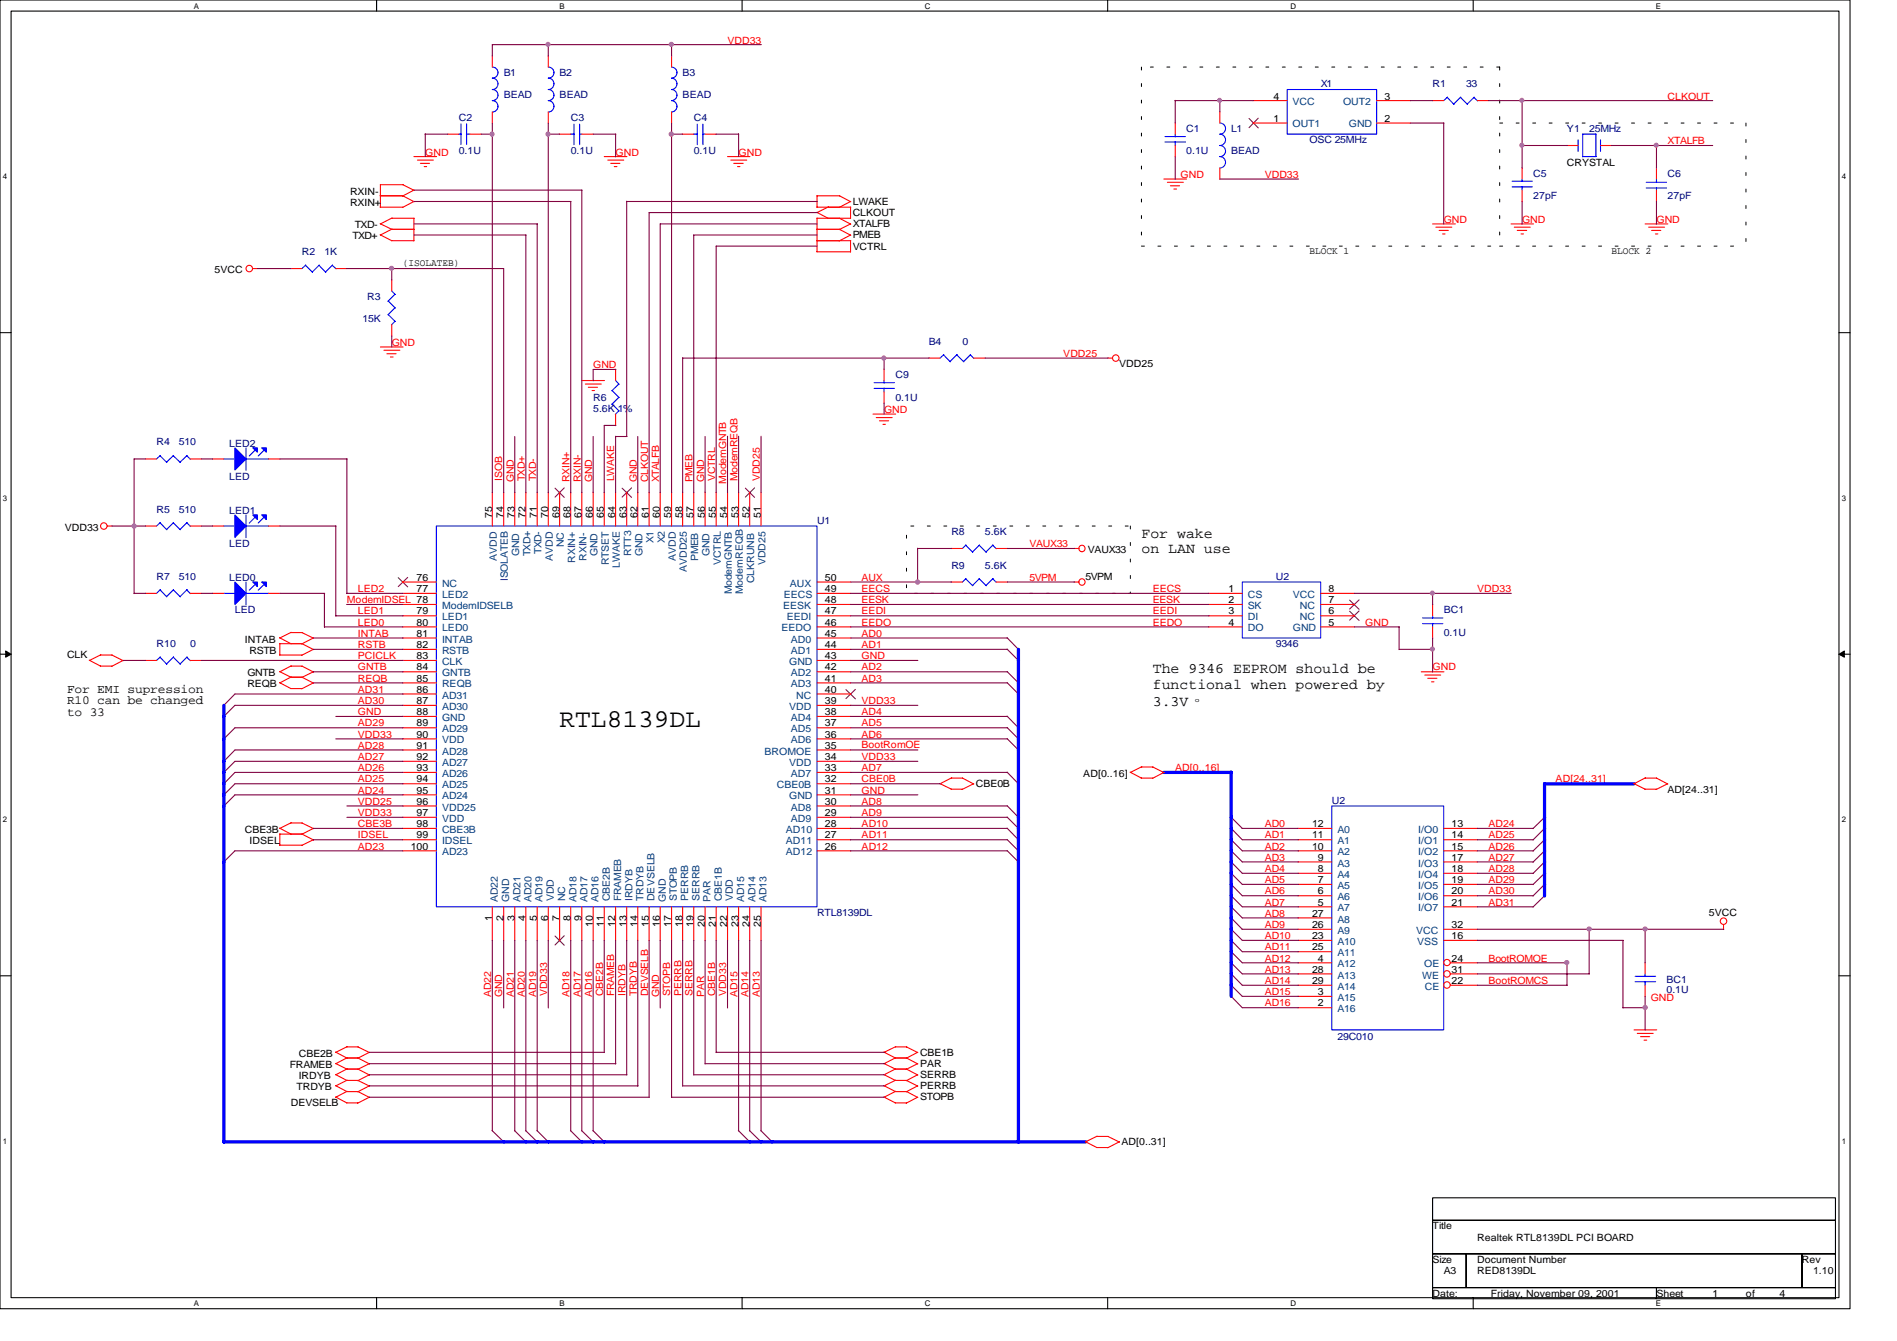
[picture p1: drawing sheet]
<svg xmlns="http://www.w3.org/2000/svg" width="297mm" height="210mm" viewBox="0 0 297 210" stroke-linecap="round" stroke-linejoin="round" font-family="sans-serif">
<path d="M0 0h289.7v204.9h-289.7zM1.7 1.7h286.3v201.4h-286.3z" fill="none" stroke="#000" stroke-width=".17"/>
<g fill="#fff">
<path d="M30.4 .2h.8v1.4h-.8z"/>
<path d="M30.4 203.3h.8v1.4h-.8z"/>
</g>
<path d="M59 0v1.7M59 203.1v1.8" fill="none" stroke="#000" stroke-width=".17"/>
<g fill="#fff">
<path d="M87.6 .2h.8v1.4h-.8z"/>
<path d="M87.6 203.3h.8v1.4h-.8z"/>
</g>
<path d="M116.2 0v1.7M116.2 203.1v1.8" fill="none" stroke="#000" stroke-width=".17"/>
<g fill="#fff">
<path d="M144.8 .2h.9v1.4h-.9z"/>
<path d="M144.8 203.3h.9v1.4h-.9z"/>
</g>
<path d="M173.4 0v1.7M173.4 203.1v1.8" fill="none" stroke="#000" stroke-width=".17"/>
<g fill="#fff">
<path d="M202.1 .2h.8v1.4h-.8z"/>
<path d="M202.1 203.3h.8v1.4h-.8z"/>
</g>
<path d="M230.7 0v1.7M230.7 203.1v1.8" fill="none" stroke="#000" stroke-width=".17"/>
<g fill="#fff">
<path d="M259.3 .2h.8v1.4h-.8z"/>
<path d="M259.3 203.3h.8v1.4h-.8z"/>
<path d="M.5 26.9h.6v1.4h-.6z"/>
<path d="M288.4 26.9h.7v1.4h-.7z"/>
<path d="M.5 77.2h.6v1.4h-.6z"/>
<path d="M288.4 77.2h.7v1.4h-.7z"/>
</g>
<path d="M0 52.1h1.7M288 52.1h1.7" fill="none" stroke="#000" stroke-width=".17"/>
<g fill="#fff">
<path d="M.5 127.6h.6v1.3h-.6z"/>
<path d="M288.4 127.6h.7v1.3h-.7z"/>
</g>
<path d="M0 102.4h1.7M288 102.4h1.7" fill="none" stroke="#000" stroke-width=".17"/>
<g fill="#000" stroke="#000" stroke-width=".16">
<path d="M.9 101.9l.8 .5-.8 .5z" fill-rule="evenodd"/>
<path d="M288 102.4l.8-.5v1z" fill-rule="evenodd"/>
</g>
<g fill="#fff">
<path d="M.5 177.9h.6v1.4h-.6z"/>
<path d="M288.4 177.9h.7v1.4h-.7z"/>
</g>
<path d="M0 152.7h1.7M288 152.7h1.7M224.3 187.5h63.1v3.5h-63.1zM224.3 191h63.1v5.3h-63.1zM224.3 196.3h5.3v5.2h-5.3zM229.6 196.3h52.6v5.2h-52.6zM282.2 196.3h5.2v5.2h-5.2zM224.3 201.5h35.1v1.8h-35.1zM259.4 201.5h28v1.8h-28z" fill="none" stroke="#000" stroke-width=".17"/>
<path d="M178.7 10.5v28.1M234.8 19.3h38.6M234.8 10.5v28.1M234.8 10.5h-56.1M273.4 19.3v19.3M178.7 38.5h56.2M234.8 38.5h38.6M141.9 82.3h35.1v10.6h-35.1z" fill="none" stroke="#000" stroke-width=".16" stroke-dasharray=".5 2.1"/>
<g fill="none" stroke="#f00" stroke-width=".17">
<path d="M77.1 8.7v1.8M77.1 17.5v1.8M85.9 8.7v1.8M85.9 17.5v1.8M105.2 8.7v1.8M105.2 17.5v1.8M184 19.2v1.8M191 17.5v1.8M196.2 15.7h5.3M196.2 19.3h5.3M215.6 15.7h5.3M215.6 19.3h5.3"/>
<path d="M224.3 15.7h1.8M231.3 15.7h1.8M59.5 32.4h3.6M59.5 30.6h3.6M59.5 36.7l1.8 1M59.5 35l1.8 .9M59.6 28.9h3.5M59.6 28.9v3.5M61.3 35.9h3.6M61.3 37.7h3.5M61.3 34.2h3.6M61.4 35.9l-1.8 .9"/>
<path d="M61.4 34.1l-1.8 1M63.1 28.9l1.8 .9M63.1 30.6l1.8 1M64.8 24.5h3.6M64.8 29.8l-1.8 .9M64.8 34.2v3.5M64.8 31.5l-1.8 1M65.4 25.1h2.5M65.8 25.6h1.5M66.4 26.1h.4M70.1 21h1.7M73.6 21h1.8"/>
<path d="M87.6 21h1.8M91.1 21h1.8M94.6 24.5h3.6M95.2 25.1h2.5M95.6 25.6h1.5M96.2 26.1h.4M106.8 21h1.8M110.4 21h1.8M113.9 24.5h3.5M114.4 25.1h2.5M114.9 25.6h1.5M115.5 26.1h.4"/>
<path d="M127.9 35.9h3.6M127.9 37.7h5.3M127.9 32.4h5.3M127.9 33.2l1.8 1M127.9 39.4h5.3M127.9 34.2h5.3M127.9 30.6v1.8M127.9 34.1v5.3M127.9 30.6h3.6M129.7 32.4l-1.8 .9M131.4 34.2l1.8 .9M131.4 35.9l1.8 .9"/>
<path d="M131.4 30.6l1.8 1M133.2 35.1l-1.8 .8M133.2 36.8l-1.8 .9M133.2 32.4v1.8M133.2 37.7v1.8M133.2 31.5l-1.8 1M182.2 28h3.6M182.8 28.5h2.5M183.3 29.1h1.4M183.8 29.6h.4M184 22.8v1.8M191 26.3v1.8"/>
<path d="M224.3 35.1h3.6M224.8 35.6h2.5M225.3 36.1h1.5M225.9 36.6h.4M236.6 35.1h3.5M237.1 35.6h2.5M237.6 36.1h1.5M238.2 36.6h.3M238.3 26.2v1.8M238.3 29.8v1.8M245.3 22.8h1.8M250.6 22.8h1.8"/>
<path d="M257.6 35.1h3.6M258.1 35.6h2.5M258.6 36.1h1.5M259.2 36.6h.4M259.4 26.2v1.8M259.4 29.8v1.8M39.6 42h.7M45.5 42h1.8M52.6 42h1.8M59.6 54.3h3.5M60.1 54.8h2.5M60.6 55.4h1.4"/>
<path d="M61.1 55.9h.5M61.3 43.8v1.8M61.3 50.8v1.8M91.1 59.6h3.6M96.4 57.8v1.8M138.4 57.8v1.8M145.4 56h1.8M152.4 56h1.9M173.4 56h.8M22.7 71.8h1.8M29.8 71.8h1.8M33.2 71.8h1.9"/>
<path d="M42 71.8h1.9M77.1 77v5.3M78.9 77v5.3M80.6 77v5.3M82.3 77v5.3M84.1 77v5.3M85.9 77v5.3M87.6 77v5.3M89.4 77v5.3M91.1 77v5.3M91.7 60.1h2.4M92.1 60.6h1.5"/>
<path d="M92.7 61.1h.4M92.9 77v5.3M94.6 77v5.3M96.4 64.8v1.8M96.4 77v5.3M98.1 77v5.3M99.9 77v5.3M101.6 77v5.3M103.4 77v5.3M105.2 77v5.3M106.9 77v5.3M108.6 77v5.3"/>
<path d="M110.4 77v5.3M112.1 77v5.3M113.9 77v5.3M115.7 77v5.3M117.4 77v5.3M119.2 77v5.3M136.7 64.8h3.6M137.2 65.4h2.5M137.7 65.9h1.4M138.3 66.4h.3M138.4 61.3v1.8M16.8 82.3h.8"/>
<path d="M22.7 82.3h1.8M22.7 92.9h1.8M29.8 82.3h1.8M29.8 92.9h1.8M33.2 82.3h1.9M33.2 92.9h1.9M42 82.3h1.9M42 92.9h1.9M43.8 99.8l1.8 1M45.6 99h1.7M45.6 99l-1.8 .9M47.3 99l1.8 .9"/>
<path d="M49.1 99.9l-1.9 .9M63 91.1h5.3M63 92.9h5.3M63 94.6h5.3M63 96.4h5.3M63 98.1h5.3M63 99.9h5.3M127.9 91.1h5.3M127.9 92.9h5.3M127.9 94.6h5.3M127.9 96.4h5.3M127.9 98.1h5.3"/>
<path d="M127.9 99.9h5.3M148.9 91.1h1.8M148.9 85.9h1.8M156 91.1h1.8M156 85.9h1.8M168.2 91.1h.8M168.2 85.9h.8M189.2 92.9h5.3M189.2 94.6h5.3M189.2 96.4h5.3M189.2 98.1h5.3M206.8 92.9h5.3"/>
<path d="M206.8 94.6h5.3M206.8 96.4h5.3M206.8 98.1h5.3M224.3 94.6v1.8M224.3 98.1v1.8M14 103.3l1.7 1M15.7 104.3h1.8M15.7 102.5h1.9M15.8 102.5l-1.8 .9M17.5 102.5l1.8 .9M19.3 103.4l-1.8 .9M22.7 103.4h1.8"/>
<path d="M29.8 103.4h1.8M43.8 102.5h3.5M43.8 106.8l1.8 1M43.8 105.1l1.8 .9M43.8 100.7v1.8M43.8 100.8h3.5M45.5 106h1.8M45.5 107.8h1.8M45.6 104.3h1.7M45.6 106l-1.8 .9M45.6 104.2l-1.8 1M47.3 100.8l1.8 .9"/>
<path d="M47.3 106l1.8 .9M47.3 104.3l1.8 .9M49.1 101.6l-1.9 1M49.1 106.9l-1.9 .9M49.1 105.2l-1.9 .8M63 105.2h5.3M63 103.4h5.3M63 101.6h5.3M63 106.9h5.3M63 108.6h5.3M63 110.4h5.3M63 112.1h5.3"/>
<path d="M63 113.9h5.3M63 115.7h5.3M63 117.4h5.3M63 119.2h5.3M127.9 105.2h5.3M127.9 103.4h5.3M127.9 101.6h5.3M127.9 106.9h5.3M127.9 108.6h5.3M127.9 110.4h5.3M127.9 112.1h5.3M127.9 113.9h5.3"/>
<path d="M127.9 115.7h5.3M127.9 117.4h5.3M127.9 119.2h5.3M222.5 105.2h3.6M223.1 105.7h2.5M223.6 106.2h1.4M224.2 106.7h.3M43.8 129.6l1.8 1M43.8 132.3h3.5M43.8 130.6h3.5M43.8 130.5v1.8M45.6 128.8h1.7"/>
<path d="M45.6 128.8l-1.8 .9M47.3 128.8l1.8 .9M47.3 130.6l1.8 .9M49.1 129.7l-1.9 .9M49.1 131.4l-1.9 .9M63 129.7h5.3M63 131.4h5.3M63 133.2h5.3M63 127.9h5.3M63 126.2h5.3M63 120.9h5.3M63 122.7h5.3"/>
<path d="M63 124.4h5.3M127.9 129.7h5.3M127.9 131.4h5.3M127.9 133.2h5.3M127.9 127.9h5.3M127.9 126.2h5.3M127.9 120.9h5.3M127.9 122.7h5.3M127.9 124.4h5.3M147.2 122.6l1.8 .9M148.9 123.5h1.8M149 121.8h1.7"/>
<path d="M149 121.8l-1.8 .9M150.7 121.8l1.8 .9M152.4 122.7l-1.7 .9M177 120.9l1.7 .9M178.7 121.8h1.8M178.7 120.1h1.9M178.8 120l-1.8 .9M180.5 120.1l1.8 .8M182.2 120.9l-1.7 .9M203.2 129.7h5.3M203.2 131.4h5.3M203.2 133.2h5.3"/>
<path d="M203.2 134.9h5.3M203.2 136.7h5.3M203.2 138.4h5.3M226.1 129.7h5.3M226.1 131.4h5.3M226.1 133.2h5.3M226.1 134.9h5.3M226.1 136.7h5.3M226.1 138.4h5.3M255.8 122.6l1.8 .9M257.6 123.5h1.8M257.6 121.8h1.8"/>
<path d="M257.6 121.8l-1.7 .9M259.4 121.8l1.8 .9M261.1 122.7l-1.8 .9M77.1 141.9v5.3M78.9 141.9v5.3M80.6 141.9v5.3M82.3 141.9v5.3M84.1 141.9v5.3M85.9 141.9v5.3M87.6 141.9v5.3M89.4 141.9v5.3M91.1 141.9v5.3"/>
<path d="M92.9 141.9v5.3M94.6 141.9v5.3M96.4 141.9v5.3M98.1 141.9v5.3M99.9 141.9v5.3M101.6 141.9v5.3M103.4 141.9v5.3M105.2 141.9v5.3M106.9 141.9v5.3M108.6 141.9v5.3M110.4 141.9v5.3M112.1 141.9v5.3"/>
<path d="M113.9 141.9v5.3M115.7 141.9v5.3M117.4 141.9v5.3M119.2 141.9v5.3M203.2 140.2h5.3M203.2 141.9h5.3M203.2 143.7h5.3M203.2 145.5h5.3M203.2 147.2h5.3M203.2 149h5.3M203.2 150.7h5.3M203.2 152.4h5.3"/>
<path d="M203.2 154.2h5.3M203.2 156h5.3M203.2 157.7h5.3M226.1 140.2h5.3M226.1 141.9h5.3M226.1 145.5h5.3M226.1 147.2h5.3M227.1 150.7h4.3M227.1 152.4h4.3M227.1 154.2h4.3M257.6 150.7v1.7M257.6 154.2v1.8"/>
<path d="M269.9 144.7v.8M52.5 164.7l1.8 .9M52.5 169.9l1.8 1M52.5 166.5l1.8 .8M52.5 171.7l1.8 .9M52.5 168.2l1.8 .9M54.3 169.1h1.8M54.3 170.9h1.8M54.3 167.3h1.8M54.3 165.6h1.8M54.3 172.6h1.7M54.3 163.9h1.8"/>
<path d="M54.4 163.8l-1.8 .9M54.4 169.1l-1.8 .9M54.4 165.6l-1.8 .9M54.4 170.8l-1.8 .9M54.4 167.3l-1.8 .9M56 163.9l1.9 .9M56 169.1l1.9 .9M56 165.6l1.9 .9M56 170.9l1.9 .9M56 167.3l1.9 1M57.8 164.7l-1.8 1M57.8 170l-1.8 .9"/>
<path d="M57.8 166.5l-1.8 .9M57.8 171.7l-1.8 1M57.8 168.2l-1.8 1M138.4 169.9l1.8 1M138.4 168.2l1.8 .9M138.4 171.7l1.8 .9M138.4 166.5l1.8 .8M138.4 164.7l1.8 .9M140.2 169.1h1.8M140.2 170.9h1.8M140.2 167.3h1.8M140.2 165.6h1.8"/>
<path d="M140.2 172.6h1.7M140.2 163.9h1.8M140.3 169.1l-1.9 .9M140.3 167.3l-1.9 .9M140.3 170.8l-1.9 .9M140.3 165.6l-1.9 .9M140.3 163.8l-1.9 .9M141.9 169.1l1.8 .9M141.9 167.3l1.8 1M141.9 170.9l1.8 .9M141.9 165.6l1.8 .9M141.9 163.9l1.8 .9"/>
<path d="M143.7 170l-1.8 .9M143.7 168.2l-1.8 1M143.7 171.7l-1.8 1M143.7 166.5l-1.8 .9M143.7 164.7l-1.8 1M169.9 178.7l1.8 .9M171.7 179.6h1.8M171.7 177.9h1.8M171.8 177.8l-1.8 .9M173.5 177.9l1.8 .9M175.3 178.7l-1.9 1M255.9 161.2h3.5"/>
<path d="M256.4 161.8h2.5M256.9 162.3h1.4M257.4 162.8h.5"/>
<circle cx="39" cy="42" r=".51"/>
<circle cx="174.7" cy="56" r=".51"/>
<circle cx="16.3" cy="82.3" r=".51"/>
<circle cx="169.4" cy="85.9" r=".5"/>
<circle cx="169.4" cy="91.1" r=".5"/>
<circle cx="226.6" cy="152.4" r=".51"/>
<circle cx="226.6" cy="154.2" r=".51"/>
<circle cx="226.6" cy="150.7" r=".5"/>
<circle cx="269.9" cy="144.2" r=".51"/>
</g>
<g fill="none" stroke="#00f" stroke-width=".17">
<path d="M72.2 19.4v3.2M73.1 19.4v3.2M77.1 10.5a.87 .87 0 0 1 .9 .9 .87 .87 0 0 1-.9 .8 .89 .89 0 0 1 .9 .9 .89 .89 0 0 1-.9 .9 .87 .87 0 0 1 .9 .9 .87 .87 0 0 1-.9 .8 .89 .89 0 0 1 .9 .9 .89 .89 0 0 1-.9 .9M85.9 10.5a.87 .87 0 0 1 .8 .9 .87 .87 0 0 1-.8 .8 .89 .89 0 0 1 .8 .9 .89 .89 0 0 1-.8 .9 .87 .87 0 0 1 .8 .9 .87 .87 0 0 1-.8 .8 .89 .89 0 0 1 .8 .9 .89 .89 0 0 1-.8 .9M89.9 19.4v3.2M90.8 19.4v3.2M105.2 10.5a.87 .87 0 0 1 .8 .9 .87 .87 0 0 1-.8 .8 .89 .89 0 0 1 .8 .9 .89 .89 0 0 1-.8 .9 .87 .87 0 0 1 .8 .9 .87 .87 0 0 1-.8 .8 .89 .89 0 0 1 .8 .9 .89 .89 0 0 1-.8 .9M109.2 19.4v3.2M110.1 19.4v3.2M191 19.3a.87 .87 0 0 1 .9 .8 .87 .87 0 0 1-.9 .9 .89 .89 0 0 1 .9 .9 .89 .89 0 0 1-.9 .9 .87 .87 0 0 1 .9 .8 .87 .87 0 0 1-.9 .9 .89 .89 0 0 1 .9 .9 .89 .89 0 0 1-.9 .9M201.5 14h14.1v7h-14.1zM226.6 15.2l1.1 1.1"/>
<path d="M226.7 15.2l-.6 .5M228.7 15.2l1.1 1.1M228.7 15.2l-1.1 1.1M230.8 15.2l.6 .6M230.8 15.2l-1.1 1.1M71.8 21h.4M73 21h.6M89.4 21h.5M90.7 21h.4M108.6 21h.6M110 21h.4M182.4 22.2h3.2"/>
<path d="M182.4 21.4h3.2M184 21v.4M184 22.2v.6M236.8 29.3h3.1M236.8 28.4h3.1M238.3 28v.4M238.3 29.2v.6M247.1 21.9v1.8M247.8 21h2.1M247.8 21v3.6M247.8 24.5h2.1M249.9 21v3.5"/>
<path d="M250.6 21.9v1.8M257.8 28.5h3.1M257.8 29.4h3.1M259.4 28v.6M259.4 29.4v.4M47.8 41.5l1.1 1.1M47.9 41.5l-.6 .5M50 41.5l1 1.1M50 41.5l-1.1 1.1M52 41.5l.6 .6M52.1 41.5l-1.1 1.1M60.8 47.1l1.1 1.1"/>
<path d="M60.8 49.2l1.1 1.1M61.3 45.6l.6 .5M61.8 46.1l-1.1 1.1M61.8 48.2l-1.1 1.1M61.8 50.3l-.5 .5M96.4 59.6l.5 .6M136.9 59.9h3.1M138.4 59.6v.3M147.7 55.5l1.1 1.1M147.8 55.5l-.6 .5M149.8 55.5l1.1 1.1M149.9 55.5l-1.1 1.1"/>
<path d="M151.9 55.5l.6 .6M152 55.5l-1.1 1.1M25.1 71.3l1 1.1M25.1 71.3l-.6 .5M27.1 71.3l1.1 1.1M27.2 71.3l-1.1 1M29.3 71.3l.5 .6M29.3 71.3l-1.1 1M35.1 71.8h1.7M38.5 70.1v3.5M38.5 71.8h3.6M40 70.4l-1 1"/>
<path d="M41.4 70.4l-1 1M95.8 61.1l1.1 1.1M95.8 63.2l1.1 1.1M96.9 60.1l-1.1 1.1M96.9 62.2l-1.1 1.1M96.9 64.3l-.5 .6M136.9 60.8h3.1M138.4 60.7v.6M25.1 81.8l1 1.1M25.1 92.3l1 1.1M25.1 81.8l-.6 .5M25.1 92.3l-.6 .6"/>
<path d="M27.1 81.8l1.1 1.1M27.1 92.3l1.1 1.1M27.2 81.8l-1.1 1.1M27.2 92.3l-1.1 1.1M29.3 81.8l.5 .6M29.3 92.3l.5 .6M29.3 81.8l-1.1 1.1M29.3 92.3l-1.1 1.1M35.1 82.3h1.7M35.1 92.9h1.7M38.5 80.6v3.6M38.5 91.1v3.6"/>
<path d="M38.5 82.3h3.6M38.5 92.9h3.6M40 80.9l-1 1M40 91.5l-1 .9M41.4 80.9l-1 1M41.4 91.5l-1 .9M68.3 82.3h59.6v59.6h-59.6zM151.2 90.6l1.1 1.1M151.2 85.3l1.1 1.1M151.3 90.6l-.6 .5M151.3 85.3l-.6 .6M153.3 90.6l1.1 1.1"/>
<path d="M153.3 85.3l1.1 1.1M153.4 90.6l-1.1 1.1M153.4 85.3l-1.1 1.1M155.4 90.6l.6 .5M155.4 85.3l.6 .6M155.5 90.6l-1.1 1.1M155.5 85.3l-1.1 1.1M194.5 91.1h12.3v8.8h-12.3zM222.8 97.6h3.1M222.8 96.7h3.1M224.3 96.4v.4M224.3 97.6v.5"/>
<path d="M25.1 102.9l1 1.1M25.1 102.8l-.6 .6M27.1 102.9l1.1 1.1M27.2 102.8l-1.1 1.1M29.3 102.9l.5 .5M29.3 102.8l-1.1 1.1M208.5 126.2h17.6v35h-17.6zM256 153.7h3.2M256 152.8h3.2M257.6 152.4v.5M257.6 153.6v.6"/>
</g>
<g fill="none" stroke="#804000" stroke-width=".17">
<path d="M195.6 18.5l1.4 1.5M197 18.5l-1.4 1.5M86.9 76.4l1.4 1.5M88.3 76.4l-1.4 1.4M97.4 76.4l1.5 1.5M98.9 76.4l-1.5 1.4M116.7 76.4l1.5 1.5M118.2 76.4l-1.5 1.4M62.4 90.4l1.4 1.5M63.8 90.4l-1.4 1.4M211.3 93.9l1.5 1.5M211.3 95.7l1.5 1.4"/>
<path d="M212.8 93.9l-1.5 1.4M212.8 95.6l-1.5 1.5M132.5 107.9l1.4 1.5M133.9 107.9l-1.4 1.4M86.9 146.5l1.4 1.5M88.3 146.5l-1.4 1.4"/>
</g>
<g fill="#00f" stroke="#00f" stroke-width=".17">
<path d="M36.8 70.1l1.7 1.7-1.7 1.8z" fill-rule="evenodd"/>
<path d="M39.6 70.1h.7v.7z" fill-rule="evenodd"/>
<path d="M41 70.1h.7v.7z" fill-rule="evenodd"/>
<path d="M36.8 80.6l1.7 1.7-1.7 1.8z" fill-rule="evenodd"/>
<path d="M39.6 80.6h.7v.7z" fill-rule="evenodd"/>
<path d="M41 80.6h.7v.7z" fill-rule="evenodd"/>
<path d="M36.8 91.1l1.7 1.8-1.7 1.7z" fill-rule="evenodd"/>
<path d="M39.6 91.1h.7v.7z" fill-rule="evenodd"/>
<path d="M41 91.1h.7v.7z" fill-rule="evenodd"/>
</g>
<g fill="none" stroke="#800040" stroke-width=".17">
<path d="M77.1 19.3v57.8M85.9 7v1.8M85.9 19.3v57.8M105.2 7v1.8M105.2 19.3v57.8M119.2 7h-42.1v1.8M184 15.7h12.3M184 15.7v3.6M191 15.7v1.8M220.8 15.7h3.6M220.8 19.3h5.3M226.1 19.3v15.8"/>
<path d="M233.1 15.7h35.1M238.3 15.7v10.6M64.8 36.8h17.6M64.8 31.5h24.6M64.8 35.1h19.4M64.8 29.8h26.3M66.5 21h3.6M66.6 21v3.5M75.4 21h1.7M82.3 36.8v40.3M84.1 35.1v42M85.8 21h1.8"/>
<path d="M89.4 31.5v45.6M91.1 29.8v47.3M92.9 21h3.5M96.4 21v3.6M98.1 31.5v36.8M98.1 31.5h29.9M105.1 21h1.8M112.1 21h3.6M115.7 21v3.5M128 36.8h-19.4v40.3M128 38.5h-15.9v38.6M128 33.3h-26.4v43.8"/>
<path d="M128 35.1h-24.6v42M184 24.5v3.6M191 28h12.3M238.3 22.8h7.1M238.3 31.5v3.6M252.3 22.8h15.9M259.4 22.8v3.5M259.4 31.5v3.6M40.3 42h5.3M54.3 42h24.6v35.1M61.3 42v1.9M61.3 52.5v1.8"/>
<path d="M96.4 57.8h-3.5v1.8M106.9 56h38.6M106.9 56v21.1M138.4 56v1.8M154.2 56h19.3M22.8 71.8h-1.8v21.1M31.5 71.8h1.8M43.8 71.8h10.6M54.3 71.8v21.1M80.6 68.3v8.8M92.9 68.3v8.8M96.4 68.3v8.8"/>
<path d="M96.4 68.3h1.8M96.4 66.6h-1.8v10.5M99.9 68.3v8.8M110.4 68.3v8.8M113.9 68.3v8.8M115.7 68.3v8.8M119.2 68.3v8.8M138.4 63.1v1.8M17.5 82.3h5.3M21 92.9h1.8M31.5 92.9h1.8M31.5 82.3h1.8"/>
<path d="M43.8 92.9h7M43.8 82.3h8.8M49.1 99.9h14M50.8 98.1h12.3M50.8 92.9v5.3M52.6 96.4h10.5M52.6 82.3v14.1M54.3 94.6h8.8M54.3 92.9h8.8M133.2 91.1h15.8M133.2 92.9h56.1M133.2 99.9h24.6"/>
<path d="M133.2 98.1h56.1M133.2 94.6h56.1M133.2 96.4h56.1M143.7 85.9h5.3M143.7 85.8v5.3M157.7 99.8l1.8 1.8M157.7 91.1h10.6M157.7 85.9h10.6M212 92.9h24.6M212 98.1h7.1M219.1 98.1v3.6M224.3 92.9v1.8"/>
<path d="M224.3 99.9v5.3M19.3 103.4h3.5M31.5 103.4h31.6M49.1 101.6h14M49.1 105.2h14M49.1 106.9h14M52.6 115.7h10.5M52.6 112.1h10.5M63.1 117.4h-26.3l-1.8 1.8M63.1 113.9h-26.3l-1.8 1.8M63.1 119.2h-26.3l-1.8 1.7M63.1 110.4h-26.3l-1.8 1.8"/>
<path d="M63.1 108.6h-26.3l-1.8 1.8M133.2 101.6h24.6M133.2 110.4h10.5M133.2 115.7h24.6M133.2 103.4h10.5M133.2 117.4h10.5M133.2 105.2h24.6M133.2 119.2h10.5M133.2 112.1h24.6M133.2 106.9h24.6M133.2 113.9h24.6M157.7 105.1l1.8 1.8"/>
<path d="M157.7 106.8l1.8 1.8M157.7 113.9l1.8 1.8M157.7 115.6l1.8 1.8M157.7 101.6l1.8 1.8M157.7 112.1l1.8 1.8M219.1 101.6h5.3M36.7 133.2h26.4M36.8 133.2l-1.8 1.8M49 129.7h14.1M49 131.4h14.1M54.3 127.9h8.8M54.3 126.2h8.8"/>
<path d="M63.1 124.4h-26.3l-1.8 1.8M63.1 122.7h-26.3l-1.8 1.8M63.1 120.9h-26.3l-1.8 1.8M133.1 129.7h24.6M133.1 127.9h24.6M133.1 131.4h24.6M133.1 126.2h24.6M133.1 133.2h24.6M133.2 122.7h14M133.2 124.4h10.5M133.2 120.9h24.6M157.7 133.1l1.8 1.8"/>
<path d="M157.7 126.1l1.8 1.8M157.7 127.9l1.8 1.8M157.7 129.6l1.8 1.8M157.7 120.9l1.8 1.8M157.7 131.4l1.8 1.8M192.7 127.9l1.8 1.8M192.7 134.9l1.8 1.8h8.8M192.7 131.4l1.8 1.8h8.8M192.7 129.6l1.8 1.8h8.8M192.7 136.7l1.8 1.7h8.8M192.7 133.1l1.8 1.8h8.8M192.7 138.4l1.8 1.8h8.8"/>
<path d="M194.5 129.7h8.8M231.3 129.7h8.8M231.3 131.4h8.8M231.3 133.2h8.8M231.3 134.9h8.8M231.3 136.7h8.8M231.3 138.4h8.8M241.9 127.9l-1.9 1.8M241.9 138.4l-1.9 1.9M241.9 131.4l-1.9 1.8M241.9 133.2l-1.9 1.8M241.9 134.9l-1.9 1.8"/>
<path d="M241.9 129.7l-1.9 1.8M241.9 136.7l-1.9 1.8M77.1 147.2v29.8M78.9 147.2v10.6M80.6 147.2v29.8M82.3 147.2v29.8M84.1 147.2v29.8M85.9 147.2v10.6M89.4 147.2v29.8M91.1 147.2v29.8M92.9 147.2v29.8M94.6 147.2v17.6"/>
<path d="M96.4 147.2v19.3M98.1 147.2v21.1M99.9 147.2v22.8M101.6 147.2v24.6M103.4 147.2v10.6M105.2 147.2v24.6M106.9 147.2v22.8M108.6 147.2v21.1M110.4 147.2v19.3M112.1 147.2v17.6M113.9 147.2v10.6M115.7 147.2v29.8"/>
<path d="M117.4 147.2v29.8M119.2 147.2v29.8M192.7 147.2l1.8 1.8h8.8M192.7 143.6l1.8 1.9M192.7 141.9l1.8 1.8h8.8M192.7 140.2l1.8 1.7h8.8M192.7 154.2l1.8 1.8h8.8M192.7 148.9l1.8 1.8h8.8M192.7 150.7l1.8 1.7h8.8M192.7 145.4l1.8 1.8h8.8M192.7 155.9l1.8 1.8h8.8M192.7 152.4l1.8 1.8h8.8"/>
<path d="M194.5 145.5h8.8M231.3 147.2h22.9M231.3 141.9h8.8M231.3 154.2h14.1M231.3 152.4h17.6M231.3 140.2h8.8M231.3 145.5h38.6M231.3 150.7h14.1M241.9 140.2l-1.9 1.8M245.4 150.7v3.5M248.8 145.4v7M254.1 147.2v10.6"/>
<path d="M254.1 157.7h3.5M257.6 145.5v5.2M257.6 156v5.2M57.8 170h42.1M57.8 168.2h40.4M57.8 164.7h36.9M57.8 171.7h43.9M57.8 166.5h38.6M77 177l1.9 1.7M80.6 177l1.7 1.7M82.3 177l1.8 1.7M84.1 177l1.8 1.7"/>
<path d="M89.3 177l1.8 1.7M91.1 177l1.8 1.7M92.8 177l1.8 1.7M105.2 171.7h33.3M106.9 170h31.6M108.6 168.2h29.9M110.4 166.5h28.1M112.1 164.7h26.4M115.6 177l1.8 1.7M117.3 177l1.9 1.7M119.1 177l1.8 1.7"/>
</g>
<path d="M35.1 110.4v68.4M159.5 101.6v77.2M182.2 120.9h10.6M192.8 120.9v35.1M255.9 122.7h-14v17.6M35.1 178.7h134.9" fill="none" stroke="#00f" stroke-width=".51"/>
<g fill="#f0f" stroke="#f0f" stroke-width=".17">
<circle cx="85.8" cy="21" r=".33"/>
<circle cx="138.4" cy="56" r=".33"/>
<circle cx="143.7" cy="91.1" r=".34"/>
<circle cx="105.1" cy="21" r=".34"/>
<circle cx="77" cy="21" r=".33"/>
<circle cx="238.3" cy="15.7" r=".32"/>
<circle cx="238.3" cy="22.7" r=".32"/>
<circle cx="259.3" cy="22.7" r=".32"/>
<circle cx="191" cy="15.7" r=".32"/>
<circle cx="61.3" cy="42" r=".33"/>
<circle cx="224.3" cy="101.6" r=".32"/>
<circle cx="257.6" cy="157.7" r=".34"/>
<circle cx="85.8" cy="6.9" r=".32"/>
<circle cx="105.1" cy="6.9" r=".33"/>
<circle cx="224.3" cy="92.8" r=".32"/>
<circle cx="257.6" cy="145.4" r=".33"/>
<circle cx="21" cy="82.3" r=".34"/>
<circle cx="245.3" cy="150.7" r=".33"/>
<circle cx="248.8" cy="145.4" r=".33"/>
</g>
<text font-size="4" x="87.6" y="113.7">RTL8139DL</text>
<g font-size="2.3">
<text x="178.7" y="84.2">For wake</text>
<text x="178.7" y="86.6">on LAN use</text>
<text x="180.5" y="105.3">The 9346 EEPROM should be</text>
<text x="180.5" y="107.9">functional when powered by</text>
<text x="180.5" y="110.4">3.3V。</text>
</g>
<g font-size="1.9">
<text x="10.5" y="112">to 33</text>
<text x="10.5" y="108.5">For EMI supression</text>
<text x="10.5" y="110.2">R10 can be changed</text>
</g>
<g font-size="1.6" fill="#000080">
<text x="78.9" y="11.9">B1</text>
<text x="87.6" y="11.9">B2</text>
<text x="106.9" y="11.9">B3</text>
<text x="78.9" y="15.4">BEAD</text>
<text x="87.6" y="15.4">BEAD</text>
<text x="106.9" y="15.4">BEAD</text>
<text x="206.8" y="13.6">X1</text>
<text x="224.3" y="13.6">R1</text>
<text x="229.6" y="13.6">33</text>
<text x="71.8" y="18.9">C2</text>
<text x="89.4" y="18.9">C3</text>
<text x="108.6" y="18.9">C4</text>
<text x="185.8" y="20.7">C1</text>
<text x="192.8" y="20.7">L1</text>
<text x="205" y="22.4">OSC 25MHz</text>
<text x="245.4" y="20.7">Y1</text>
<text x="248.8" y="20.7">25MHz</text>
<text x="71.8" y="24.2">0.1U</text>
<text x="89.4" y="24.2">0.1U</text>
<text x="108.6" y="24.2">0.1U</text>
<text x="185.8" y="24.2">0.1U</text>
<text x="192.8" y="24.2">BEAD</text>
<text x="240.1" y="27.7">C5</text>
<text x="261.1" y="27.7">C6</text>
<text x="240.1" y="31.2">27pF</text>
<text x="261.1" y="31.2">27pF</text>
<text x="47.3" y="39.9">R2</text>
<text x="50.8" y="39.9">1K</text>
<text x="57.5" y="46.9">R3</text>
<text x="56.8" y="50.5">15K</text>
<text x="145.5" y="54">B4</text>
<text x="150.7" y="54">0</text>
<text x="140.2" y="59.2">C9</text>
<text x="92.9" y="62.7">R6</text>
<text x="92.9" y="64.5">5.6K 1%</text>
<text x="140.2" y="62.7">0.1U</text>
<text x="24.5" y="69.7">R4</text>
<text x="28" y="69.7">510</text>
<text x="35.9" y="69.9">LED2</text>
<text x="35.9" y="75.2">LED</text>
<text x="24.5" y="80.3">R5</text>
<text x="28" y="80.3">510</text>
<text x="35.9" y="80.4">LED1</text>
<text x="127.9" y="82">U1</text>
<text x="149" y="83.7">R8</text>
<text x="154.2" y="83.7">5.6K</text>
<text x="35.9" y="85.7">LED</text>
<text x="149" y="89">R9</text>
<text x="154.2" y="89">5.6K</text>
<text x="24.5" y="90.8">R7</text>
<text x="28" y="90.8">510</text>
<text x="35.9" y="90.9">LED0</text>
<text x="199.8" y="90.8">U2</text>
<text x="24.5" y="101.3">R10</text>
<text x="29.8" y="101.3">0</text>
<text x="36.8" y="96">LED</text>
<text x="199.8" y="101.3">9346</text>
<text x="226.1" y="96">BC1</text>
<text x="226.1" y="99.5">0.1U</text>
<text x="208.5" y="125.8">U2</text>
<text x="127.9" y="143.3">RTL8139DL</text>
<text x="260.9" y="153.8">BC1</text>
<text x="260.9" y="155.4">0.1U</text>
<text x="209.4" y="162.8">29C010</text>
</g>
<g font-size="1.6" fill="#f00">
<text x="113.9" y="6.8">VDD33</text>
<text x="261.1" y="15.6">CLKOUT</text>
<text x="261.1" y="22.6">XTALFB</text>
<text x="66.6" y="24.3">GND</text>
<text x="96.4" y="24.3">GND</text>
<text x="115.7" y="24.3">GND</text>
<text x="184.9" y="27.9">GND</text>
<text x="198" y="27.9">VDD33</text>
<text x="226.1" y="34.8">GND</text>
<text x="238.3" y="34.8">GND</text>
<text x="259.4" y="34.8">GND</text>
<text x="61.3" y="54.1">GND</text>
<text x="92.9" y="57.7">GND</text>
<text x="166.5" y="55.9">VDD25</text>
<text x="138.4" y="64.6">GND</text>
<text x="78.7" y="75.4" transform="rotate(-90 78.7 75.4)">ISOB</text>
<text x="80.4" y="75.5" transform="rotate(-90 80.4 75.5)">GND</text>
<text x="82.2" y="75.4" transform="rotate(-90 82.2 75.4)">TXD+</text>
<text x="83.9" y="75.4" transform="rotate(-90 83.9 75.4)">TXD-</text>
<text x="89.2" y="75.5" transform="rotate(-90 89.2 75.5)">RXIN+</text>
<text x="90.9" y="75.5" transform="rotate(-90 90.9 75.5)">RXIN-</text>
<text x="92.7" y="75.5" transform="rotate(-90 92.7 75.5)">GND</text>
<text x="96.2" y="75.4" transform="rotate(-90 96.2 75.4)">LWAKE</text>
<text x="99.7" y="75.5" transform="rotate(-90 99.7 75.5)">GND</text>
<text x="101.5" y="75.5" transform="rotate(-90 101.5 75.5)">CLKOUT</text>
<text x="103.2" y="75.5" transform="rotate(-90 103.2 75.5)">XTALFB</text>
<text x="108.5" y="75.5" transform="rotate(-90 108.5 75.5)">PMEB</text>
<text x="110.2" y="75.5" transform="rotate(-90 110.2 75.5)">GND</text>
<text x="112" y="75.4" transform="rotate(-90 112 75.4)">VCTRL</text>
<text x="113.7" y="75.7" transform="rotate(-90 113.7 75.7)">ModemGNTB</text>
<text x="115.5" y="75.4" transform="rotate(-90 115.5 75.4)">ModemREQB</text>
<text x="119" y="75.4" transform="rotate(-90 119 75.4)">VDD25</text>
<text x="161.2" y="85.7">VAUX33</text>
<text x="54.3" y="94.4">ModemIDSEL 78</text>
<text x="56" y="92.7">LED2</text>
<text x="134.9" y="94.4">EESK</text>
<text x="134.9" y="92.7">EECS</text>
<text x="134.9" y="90.9">AUX</text>
<text x="161.2" y="90.9">5VPM</text>
<text x="180.5" y="94.4">EESK</text>
<text x="180.5" y="92.7">EECS</text>
<text x="231.3" y="92.7">VDD33</text>
<text x="56" y="99.7">INTAB</text>
<text x="56" y="98">LED0</text>
<text x="56" y="96.2">LED1</text>
<text x="56" y="101.5">RSTB</text>
<text x="134.9" y="98">EEDO</text>
<text x="134.9" y="96.2">EEDI</text>
<text x="134.9" y="101.5">AD1</text>
<text x="134.9" y="99.7">AD0</text>
<text x="180.5" y="98">EEDO</text>
<text x="180.5" y="96.2">EEDI</text>
<text x="213.8" y="98">GND</text>
<text x="56" y="104.9">GNTB</text>
<text x="56" y="106.7">REQB</text>
<text x="56" y="103.2">PCICLK</text>
<text x="134.9" y="103.2">GND</text>
<text x="134.9" y="106.7">AD3</text>
<text x="134.9" y="104.9">AD2</text>
<text x="224.3" y="104.9">GND</text>
<text x="56" y="112">GND</text>
<text x="56" y="110.2">AD30</text>
<text x="56" y="108.5">AD31</text>
<text x="56" y="113.7">AD29</text>
<text x="134.9" y="113.7">AD5</text>
<text x="134.9" y="110.2">VDD33</text>
<text x="134.9" y="112">AD4</text>
<text x="56" y="119">AD27</text>
<text x="56" y="117.2">AD28</text>
<text x="56" y="115.5">VDD33</text>
<text x="134.9" y="119">VDD33</text>
<text x="134.9" y="115.5">AD6</text>
<text x="134.9" y="117.1">BootRomOE</text>
<text x="56" y="126">VDD25</text>
<text x="56" y="120.7">AD26</text>
<text x="56" y="122.5">AD25</text>
<text x="56" y="124.2">AD24</text>
<text x="134.9" y="124.2">GND</text>
<text x="134.9" y="122.5">CBE0B</text>
<text x="134.9" y="126">AD8</text>
<text x="134.9" y="120.7">AD7</text>
<text x="184" y="120.7">AD[0..16]</text>
<text x="243.6" y="122.5">AD[24..31]</text>
<text x="56" y="131.2">IDSEL</text>
<text x="56" y="129.5">CBE3B</text>
<text x="56" y="127.8">VDD33</text>
<text x="134.9" y="127.8">AD9</text>
<text x="134.9" y="129.5">AD10</text>
<text x="134.9" y="131.2">AD11</text>
<text x="198" y="131.2">AD1</text>
<text x="198" y="129.5">AD0</text>
<text x="233.1" y="131.2">AD25</text>
<text x="233.1" y="129.5">AD24</text>
<text x="56" y="133">AD23</text>
<text x="134.9" y="133">AD12</text>
<text x="198" y="136.5">AD4</text>
<text x="198" y="134.7">AD3</text>
<text x="198" y="133">AD2</text>
<text x="233.1" y="134.7">AD27</text>
<text x="233.1" y="133">AD26</text>
<text x="233.1" y="136.5">AD28</text>
<text x="198" y="138.3">AD5</text>
<text x="198" y="140">AD6</text>
<text x="198" y="141.8">AD7</text>
<text x="198" y="143.5">AD8</text>
<text x="233.1" y="141.8">AD31</text>
<text x="233.1" y="140">AD30</text>
<text x="233.1" y="138.3">AD29</text>
<text x="198" y="148.8">AD11</text>
<text x="198" y="147">AD10</text>
<text x="198" y="145.3">AD9</text>
<text x="85.7" y="156" transform="rotate(-90 85.7 156)">VDD33</text>
<text x="94.4" y="156" transform="rotate(-90 94.4 156)">CBE2B</text>
<text x="96.2" y="156" transform="rotate(-90 96.2 156)">FRAMEB</text>
<text x="98" y="156" transform="rotate(-90 98 156)">IRDYB</text>
<text x="99.7" y="156" transform="rotate(-90 99.7 156)">TRDYB</text>
<text x="101.5" y="156" transform="rotate(-90 101.5 156)">DEVSELB</text>
<text x="104.9" y="156" transform="rotate(-90 104.9 156)">STOPB</text>
<text x="106.7" y="156" transform="rotate(-90 106.7 156)">PERRB</text>
<text x="108.5" y="156" transform="rotate(-90 108.5 156)">SERRB</text>
<text x="112" y="156" transform="rotate(-90 112 156)">CBE1B</text>
<text x="113.7" y="156" transform="rotate(-90 113.7 156)">VDD33</text>
<text x="198" y="154.1">AD14</text>
<text x="198" y="155.8">AD15</text>
<text x="198" y="152.3">AD13</text>
<text x="198" y="150.5">AD12</text>
<text x="233.1" y="150.5">BootROMOE</text>
<text x="233.1" y="154.1">BootROMCS</text>
<text x="76.9" y="156.1" transform="rotate(-90 76.9 156.1)">AD22</text>
<text x="78.7" y="156.1" transform="rotate(-90 78.7 156.1)">GND</text>
<text x="80.4" y="156.1" transform="rotate(-90 80.4 156.1)">AD21</text>
<text x="82.2" y="156.1" transform="rotate(-90 82.2 156.1)">AD20</text>
<text x="83.9" y="156.1" transform="rotate(-90 83.9 156.1)">AD19</text>
<text x="89.2" y="156.1" transform="rotate(-90 89.2 156.1)">AD18</text>
<text x="90.9" y="156.1" transform="rotate(-90 90.9 156.1)">AD17</text>
<text x="92.7" y="156.1" transform="rotate(-90 92.7 156.1)">AD16</text>
<text x="103.2" y="156.1" transform="rotate(-90 103.2 156.1)">GND</text>
<text x="110.2" y="156.1" transform="rotate(-90 110.2 156.1)">PAR</text>
<text x="115.5" y="156.1" transform="rotate(-90 115.5 156.1)">AD15</text>
<text x="117.2" y="156.1" transform="rotate(-90 117.2 156.1)">AD14</text>
<text x="119" y="156.1" transform="rotate(-90 119 156.1)">AD13</text>
<text x="198" y="157.5">AD16</text>
<text x="258.5" y="156.7">GND</text>
</g>
<g font-size="1.6">
<text x="199.4" y="15.6">4</text>
<text x="216.8" y="15.6">3</text>
<text x="199.4" y="19.1">1</text>
<text x="216.8" y="19.1">2</text>
<text x="245.4" y="25.9">CRYSTAL</text>
<text x="54.8" y="30.5">RXIN-</text>
<text x="54.8" y="32.2">RXIN+</text>
<text x="55.5" y="35.7">TXD-</text>
<text x="133.5" y="35.6">XTALFB</text>
<text x="133.5" y="33.8">CLKOUT</text>
<text x="133.5" y="32">LWAKE</text>
<text x="55.2" y="37.5">TXD+</text>
<text x="63.1" y="41.6">(ISOLATEB)</text>
<text x="133.5" y="37.3">PMEB</text>
<text x="133.5" y="39.1">VCTRL</text>
<text x="205" y="39.8">BLOCK 1</text>
<text x="252.3" y="39.8">BLOCK 2</text>
<text x="33.6" y="42.8">5VCC</text>
<text x="175.3" y="57.4">VDD25</text>
<text x="10.2" y="83.1">VDD33</text>
<text x="77" y="81.1" transform="rotate(-90 77 81.1)">75</text>
<text x="78.8" y="81.1" transform="rotate(-90 78.8 81.1)">74</text>
<text x="80.6" y="81.1" transform="rotate(-90 80.6 81.1)">73</text>
<text x="82.3" y="81.1" transform="rotate(-90 82.3 81.1)">72</text>
<text x="84.1" y="81.1" transform="rotate(-90 84.1 81.1)">71</text>
<text x="85.8" y="81.1" transform="rotate(-90 85.8 81.1)">70</text>
<text x="87.6" y="81.1" transform="rotate(-90 87.6 81.1)">69</text>
<text x="89.3" y="81.1" transform="rotate(-90 89.3 81.1)">68</text>
<text x="91.1" y="81.1" transform="rotate(-90 91.1 81.1)">67</text>
<text x="92.8" y="81.1" transform="rotate(-90 92.8 81.1)">66</text>
<text x="94.6" y="81.1" transform="rotate(-90 94.6 81.1)">65</text>
<text x="96.4" y="81.1" transform="rotate(-90 96.4 81.1)">64</text>
<text x="98.1" y="81.1" transform="rotate(-90 98.1 81.1)">63</text>
<text x="99.8" y="81.1" transform="rotate(-90 99.8 81.1)">62</text>
<text x="101.6" y="81.1" transform="rotate(-90 101.6 81.1)">61</text>
<text x="103.3" y="81.1" transform="rotate(-90 103.3 81.1)">60</text>
<text x="105.1" y="81.1" transform="rotate(-90 105.1 81.1)">59</text>
<text x="106.8" y="81.1" transform="rotate(-90 106.8 81.1)">58</text>
<text x="108.6" y="81.1" transform="rotate(-90 108.6 81.1)">57</text>
<text x="110.4" y="81.1" transform="rotate(-90 110.4 81.1)">56</text>
<text x="112.1" y="81.1" transform="rotate(-90 112.1 81.1)">55</text>
<text x="113.9" y="81.1" transform="rotate(-90 113.9 81.1)">54</text>
<text x="115.6" y="81.1" transform="rotate(-90 115.6 81.1)">53</text>
<text x="117.3" y="81.1" transform="rotate(-90 117.3 81.1)">52</text>
<text x="119.1" y="81.1" transform="rotate(-90 119.1 81.1)">51</text>
<text x="170.3" y="86.6">VAUX33</text>
<text x="65.2" y="92.7">77</text>
<text x="65.2" y="90.9">76</text>
<text x="129.2" y="92.7">49</text>
<text x="129.2" y="94.4">48</text>
<text x="129.2" y="90.9">50</text>
<text x="170" y="90.8">5VPM</text>
<text x="192.4" y="92.7">1</text>
<text x="192.4" y="94.4">2</text>
<text x="208" y="92.7">8</text>
<text x="208" y="94.4">7</text>
<text x="38.4" y="100.6">INTAB</text>
<text x="65.2" y="98">80</text>
<text x="65.2" y="96.2">79</text>
<text x="65.2" y="99.7">81</text>
<text x="65.2" y="101.5">82</text>
<text x="129.2" y="96.2">47</text>
<text x="129.2" y="99.7">45</text>
<text x="129.2" y="101.5">44</text>
<text x="129.2" y="98">46</text>
<text x="192.4" y="96.2">3</text>
<text x="192.4" y="98">4</text>
<text x="208" y="98">5</text>
<text x="208" y="96.2">6</text>
<text x="10.5" y="103">CLK</text>
<text x="38.7" y="107.6">REQB</text>
<text x="38.7" y="105.8">GNTB</text>
<text x="39.1" y="102.3">RSTB</text>
<text x="65.2" y="103.2">83</text>
<text x="65.2" y="104.9">84</text>
<text x="65.2" y="106.7">85</text>
<text x="129.2" y="103.2">43</text>
<text x="129.2" y="104.9">42</text>
<text x="129.2" y="106.7">41</text>
<text x="65.2" y="108.5">86</text>
<text x="65.2" y="110.2">87</text>
<text x="65.2" y="112">88</text>
<text x="65.2" y="113.7">89</text>
<text x="129.2" y="108.5">40</text>
<text x="129.2" y="110.2">39</text>
<text x="129.2" y="112">38</text>
<text x="129.2" y="113.7">37</text>
<text x="65.2" y="115.5">90</text>
<text x="65.2" y="117.2">91</text>
<text x="65.2" y="119">92</text>
<text x="129.2" y="117.2">35</text>
<text x="129.2" y="119">34</text>
<text x="129.2" y="115.5">36</text>
<text x="65.2" y="120.7">93</text>
<text x="65.2" y="122.5">94</text>
<text x="65.2" y="124.2">95</text>
<text x="65.2" y="126">96</text>
<text x="129.2" y="124.2">31</text>
<text x="129.2" y="122.5">32</text>
<text x="129.2" y="126">30</text>
<text x="129.2" y="120.7">33</text>
<text x="152.8" y="123.2">CBE0B</text>
<text x="169.6" y="121.6">AD[0..16]</text>
<text x="261.1" y="124.1">AD[24..31]</text>
<text x="38.4" y="130.4">CBE3B</text>
<text x="65.2" y="127.8">97</text>
<text x="65.2" y="129.5">98</text>
<text x="65.2" y="131.2">99</text>
<text x="129.2" y="131.2">27</text>
<text x="129.2" y="129.5">28</text>
<text x="129.2" y="127.8">29</text>
<text x="205.4" y="129.5">12</text>
<text x="205.4" y="131.2">11</text>
<text x="227.3" y="129.5">13</text>
<text x="227.3" y="131.2">14</text>
<text x="39.1" y="132.1">IDSEL</text>
<text x="64.3" y="133">100</text>
<text x="129.2" y="133">26</text>
<text x="205.4" y="133">10</text>
<text x="206.4" y="134.7">9</text>
<text x="206.4" y="136.5">8</text>
<text x="227.3" y="133">15</text>
<text x="227.3" y="134.7">17</text>
<text x="227.3" y="136.5">18</text>
<text x="205.4" y="143.5">27</text>
<text x="206.4" y="138.3">7</text>
<text x="206.4" y="140">6</text>
<text x="206.4" y="141.8">5</text>
<text x="227.3" y="138.3">19</text>
<text x="227.3" y="140">20</text>
<text x="227.3" y="141.8">21</text>
<text x="267.6" y="143.3">5VCC</text>
<text x="77" y="144.1" transform="rotate(-90 77 144.1)">1</text>
<text x="78.8" y="144.1" transform="rotate(-90 78.8 144.1)">2</text>
<text x="80.6" y="144.1" transform="rotate(-90 80.6 144.1)">3</text>
<text x="82.3" y="144.1" transform="rotate(-90 82.3 144.1)">4</text>
<text x="84.1" y="144.1" transform="rotate(-90 84.1 144.1)">5</text>
<text x="85.8" y="144.1" transform="rotate(-90 85.8 144.1)">6</text>
<text x="87.6" y="144.1" transform="rotate(-90 87.6 144.1)">7</text>
<text x="89.3" y="144.1" transform="rotate(-90 89.3 144.1)">8</text>
<text x="91.1" y="144.1" transform="rotate(-90 91.1 144.1)">9</text>
<text x="92.8" y="145" transform="rotate(-90 92.8 145)">10</text>
<text x="94.6" y="145" transform="rotate(-90 94.6 145)">11</text>
<text x="96.4" y="145" transform="rotate(-90 96.4 145)">12</text>
<text x="98.1" y="145" transform="rotate(-90 98.1 145)">13</text>
<text x="99.8" y="145" transform="rotate(-90 99.8 145)">14</text>
<text x="101.6" y="145" transform="rotate(-90 101.6 145)">15</text>
<text x="103.3" y="145" transform="rotate(-90 103.3 145)">16</text>
<text x="105.1" y="145" transform="rotate(-90 105.1 145)">17</text>
<text x="106.8" y="145" transform="rotate(-90 106.8 145)">18</text>
<text x="108.6" y="145" transform="rotate(-90 108.6 145)">19</text>
<text x="110.4" y="145" transform="rotate(-90 110.4 145)">20</text>
<text x="112.1" y="145" transform="rotate(-90 112.1 145)">21</text>
<text x="113.9" y="145" transform="rotate(-90 113.9 145)">22</text>
<text x="115.6" y="145" transform="rotate(-90 115.6 145)">23</text>
<text x="117.3" y="145" transform="rotate(-90 117.3 145)">24</text>
<text x="119.1" y="145" transform="rotate(-90 119.1 145)">25</text>
<text x="205.4" y="145.3">26</text>
<text x="205.4" y="147">23</text>
<text x="205.4" y="148.8">25</text>
<text x="227.3" y="147">16</text>
<text x="227.3" y="145.3">32</text>
<text x="205.4" y="152.3">28</text>
<text x="205.4" y="154.1">29</text>
<text x="206.4" y="150.5">4</text>
<text x="206.4" y="155.8">3</text>
<text x="227.3" y="152.3">31</text>
<text x="227.3" y="150.5">24</text>
<text x="227.3" y="154.1">22</text>
<text x="206.4" y="157.5">2</text>
<text x="45.4" y="167.2">FRAMEB</text>
<text x="46.8" y="165.4">CBE2B</text>
<text x="144.1" y="167">PAR</text>
<text x="144.1" y="165.3">CBE1B</text>
<text x="45.6" y="173.1">DEVSELB</text>
<text x="46.4" y="170.7">TRDYB</text>
<text x="46.8" y="168.9">IRDYB</text>
<text x="144.1" y="170.5">PERRB</text>
<text x="144.1" y="168.7">SERRB</text>
<text x="144.1" y="172.3">STOPB</text>
<text x="175.6" y="179.3">AD[0..31]</text>
<text x="224.3" y="192.4">Title</text>
<text x="224.3" y="197.7">Size</text>
<text x="231.3" y="197.7">Document Number</text>
<text x="231.3" y="194.2">Realtek RTL8139DL PCI BOARD</text>
<text x="282.1" y="197.7">Rev</text>
<text x="224.3" y="202.9">Date:</text>
<text x="226.1" y="199.4">A3</text>
<text x="231.3" y="199.4">RED8139DL</text>
<text x="233.4" y="202.9">Friday, November 09, 2001</text>
<text x="259.4" y="202.9">Sheet</text>
<text x="268.1" y="202.9">1</text>
<text x="273.4" y="202.9">of</text>
<text x="278.6" y="202.9">4</text>
<text x="283.9" y="199.4">1.10</text>
</g>
<g font-size="1.6" fill="#004080">
<text x="202.4" y="16.5">VCC</text>
<text x="210.3" y="16.5">OUT2</text>
<text x="202.4" y="19.9">OUT1</text>
<text x="211.2" y="19.9">GND</text>
<text x="77.8" y="87.8" transform="rotate(-90 77.8 87.8)">AVDD</text>
<text x="81.3" y="87.1" transform="rotate(-90 81.3 87.1)">GND</text>
<text x="83.1" y="87.1" transform="rotate(-90 83.1 87.1)">TXD+</text>
<text x="84.8" y="86.7" transform="rotate(-90 84.8 86.7)">TXD-</text>
<text x="86.6" y="87.8" transform="rotate(-90 86.6 87.8)">AVDD</text>
<text x="88.3" y="85.7" transform="rotate(-90 88.3 85.7)">NC</text>
<text x="90" y="88.1" transform="rotate(-90 90 88.1)">RXIN+</text>
<text x="91.8" y="87.8" transform="rotate(-90 91.8 87.8)">RXIN-</text>
<text x="93.6" y="87.1" transform="rotate(-90 93.6 87.1)">GND</text>
<text x="95.3" y="88.5" transform="rotate(-90 95.3 88.5)">RTSET</text>
<text x="97.1" y="88.9" transform="rotate(-90 97.1 88.9)">LWAKE</text>
<text x="98.8" y="87.1" transform="rotate(-90 98.8 87.1)">RTT3</text>
<text x="100.6" y="87.1" transform="rotate(-90 100.6 87.1)">GND</text>
<text x="102.3" y="85" transform="rotate(-90 102.3 85)">X1</text>
<text x="104.1" y="85" transform="rotate(-90 104.1 85)">X2</text>
<text x="105.8" y="87.8" transform="rotate(-90 105.8 87.8)">AVDD</text>
<text x="107.6" y="89.5" transform="rotate(-90 107.6 89.5)">AVDD25</text>
<text x="109.3" y="87.8" transform="rotate(-90 109.3 87.8)">PMEB</text>
<text x="111.1" y="87.1" transform="rotate(-90 111.1 87.1)">GND</text>
<text x="112.9" y="88.5" transform="rotate(-90 112.9 88.5)">VCTRL</text>
<text x="119.8" y="88.5" transform="rotate(-90 119.8 88.5)">VDD25</text>
<text x="69.2" y="95.3">ModemIDSELB</text>
<text x="69.2" y="93.6">LED2</text>
<text x="69.2" y="91.8">NC</text>
<text x="79.5" y="90.9" transform="rotate(-90 79.5 90.9)">ISOLATEB</text>
<text x="114.6" y="93" transform="rotate(-90 114.6 93)">ModemGNTB</text>
<text x="116.3" y="93" transform="rotate(-90 116.3 93)">ModemREQB</text>
<text x="118.1" y="91.3" transform="rotate(-90 118.1 91.3)">CLKRUNB</text>
<text x="122.6" y="95.3">EESK</text>
<text x="122.7" y="93.6">EECS</text>
<text x="123.7" y="91.8">AUX</text>
<text x="195.4" y="93.6">CS</text>
<text x="195.4" y="95.3">SK</text>
<text x="202.4" y="93.6">VCC</text>
<text x="203.5" y="95.3">NC</text>
<text x="69.2" y="98.8">LED0</text>
<text x="69.2" y="97.1">LED1</text>
<text x="69.2" y="100.6">INTAB</text>
<text x="122.4" y="98.8">EEDO</text>
<text x="123.2" y="97.1">EEDI</text>
<text x="123.8" y="100.6">AD0</text>
<text x="195.4" y="97.1">DI</text>
<text x="195.4" y="98.8">DO</text>
<text x="202.4" y="98.8">GND</text>
<text x="203.5" y="97.1">NC</text>
<text x="69.2" y="102.3">RSTB</text>
<text x="69.2" y="104.1">CLK</text>
<text x="69.2" y="105.8">GNTB</text>
<text x="69.2" y="107.6">REQB</text>
<text x="123.6" y="104.1">GND</text>
<text x="123.8" y="102.3">AD1</text>
<text x="123.8" y="105.8">AD2</text>
<text x="123.8" y="107.6">AD3</text>
<text x="69.2" y="109.3">AD31</text>
<text x="69.2" y="111.1">AD30</text>
<text x="69.2" y="112.9">GND</text>
<text x="123.6" y="111.1">VDD</text>
<text x="123.8" y="112.9">AD4</text>
<text x="124.7" y="109.3">NC</text>
<text x="69.2" y="114.6">AD29</text>
<text x="69.2" y="116.3">VDD</text>
<text x="69.2" y="118.1">AD28</text>
<text x="69.2" y="119.8">AD27</text>
<text x="119.7" y="118.1">BROMOE</text>
<text x="123.6" y="119.8">VDD</text>
<text x="123.8" y="114.6">AD5</text>
<text x="123.8" y="116.3">AD6</text>
<text x="69.2" y="121.6">AD26</text>
<text x="69.2" y="123.4">AD25</text>
<text x="69.2" y="125.1">AD24</text>
<text x="121.6" y="123.4">CBE0B</text>
<text x="123.6" y="125.1">GND</text>
<text x="123.8" y="121.6">AD7</text>
<text x="69.2" y="126.9">VDD25</text>
<text x="69.2" y="128.6">VDD</text>
<text x="69.2" y="130.4">CBE3B</text>
<text x="123.1" y="130.4">AD10</text>
<text x="123.8" y="128.6">AD9</text>
<text x="123.8" y="126.9">AD8</text>
<text x="209.4" y="130.4">A0</text>
<text x="222.1" y="130.4">I/O0</text>
<text x="69.2" y="132.1">IDSEL</text>
<text x="69.2" y="133.9">AD23</text>
<text x="123.1" y="133.9">AD12</text>
<text x="123.1" y="132.1">AD11</text>
<text x="209.4" y="132.1">A1</text>
<text x="209.4" y="133.9">A2</text>
<text x="209.4" y="135.6">A3</text>
<text x="209.4" y="137.4">A4</text>
<text x="222.1" y="132.1">I/O1</text>
<text x="222.1" y="133.9">I/O2</text>
<text x="222.1" y="135.6">I/O3</text>
<text x="222.1" y="137.4">I/O4</text>
<text x="78" y="141.2" transform="rotate(-90 78 141.2)">AD22</text>
<text x="79.7" y="141.2" transform="rotate(-90 79.7 141.2)">GND</text>
<text x="81.5" y="141.2" transform="rotate(-90 81.5 141.2)">AD21</text>
<text x="83.2" y="141.2" transform="rotate(-90 83.2 141.2)">AD20</text>
<text x="85" y="141.2" transform="rotate(-90 85 141.2)">AD19</text>
<text x="86.7" y="141.1" transform="rotate(-90 86.7 141.1)">VDD</text>
<text x="88.5" y="141.1" transform="rotate(-90 88.5 141.1)">NC</text>
<text x="90.3" y="141.2" transform="rotate(-90 90.3 141.2)">AD18</text>
<text x="92" y="141.2" transform="rotate(-90 92 141.2)">AD17</text>
<text x="93.7" y="141.2" transform="rotate(-90 93.7 141.2)">AD16</text>
<text x="95.5" y="141.1" transform="rotate(-90 95.5 141.1)">CBE2B</text>
<text x="97.2" y="141.1" transform="rotate(-90 97.2 141.1)">FRAMEB</text>
<text x="99" y="141.1" transform="rotate(-90 99 141.1)">IRDYB</text>
<text x="100.8" y="141.1" transform="rotate(-90 100.8 141.1)">TRDYB</text>
<text x="102.5" y="141.1" transform="rotate(-90 102.5 141.1)">DEVSELB</text>
<text x="104.3" y="141.2" transform="rotate(-90 104.3 141.2)">GND</text>
<text x="106" y="141.1" transform="rotate(-90 106 141.1)">STOPB</text>
<text x="107.8" y="141.1" transform="rotate(-90 107.8 141.1)">PERRB</text>
<text x="109.5" y="141.1" transform="rotate(-90 109.5 141.1)">SERRB</text>
<text x="111.3" y="141.2" transform="rotate(-90 111.3 141.2)">PAR</text>
<text x="113" y="141.1" transform="rotate(-90 113 141.1)">CBE1B</text>
<text x="114.8" y="141.1" transform="rotate(-90 114.8 141.1)">VDD</text>
<text x="116.5" y="141.2" transform="rotate(-90 116.5 141.2)">AD15</text>
<text x="118.3" y="141.2" transform="rotate(-90 118.3 141.2)">AD14</text>
<text x="120" y="141.2" transform="rotate(-90 120 141.2)">AD13</text>
<text x="209.4" y="139.1">A5</text>
<text x="209.4" y="140.9">A6</text>
<text x="209.4" y="142.6">A7</text>
<text x="222.1" y="139.1">I/O5</text>
<text x="222.1" y="140.9">I/O6</text>
<text x="222.1" y="142.6">I/O7</text>
<text x="209.4" y="144.4">A8</text>
<text x="209.4" y="146.1">A9</text>
<text x="209.4" y="147.9">A10</text>
<text x="209.4" y="149.6">A11</text>
<text x="221.7" y="146.1">VCC</text>
<text x="221.9" y="147.9">VSS</text>
<text x="209.4" y="151.4">A12</text>
<text x="209.4" y="153.2">A13</text>
<text x="209.4" y="154.9">A14</text>
<text x="222.7" y="153.2">WE</text>
<text x="223" y="151.4">OE</text>
<text x="223.1" y="154.9">CE</text>
<text x="209.4" y="156.7">A15</text>
<text x="209.4" y="158.4">A16</text>
</g>
<g font-size="1.2">
<text x="30.4" y="1.4">A</text>
<text x="87.6" y="1.4">B</text>
<text x="144.8" y="1.4">C</text>
<text x="202.1" y="1.4">D</text>
<text x="259.3" y="1.4">E</text>
<text x=".5" y="28">4</text>
<text x="288.4" y="28">4</text>
<text x=".5" y="78.4">3</text>
<text x="288.4" y="78.4">3</text>
<text x=".5" y="128.7">2</text>
<text x="288.4" y="128.7">2</text>
<text x=".5" y="179">1</text>
<text x="288.4" y="179">1</text>
<text x="30.4" y="204.5">A</text>
<text x="87.6" y="204.5">B</text>
<text x="144.8" y="204.5">C</text>
<text x="202.1" y="204.5">D</text>
<text x="259.3" y="204.5">E</text>
</g>
</svg>
